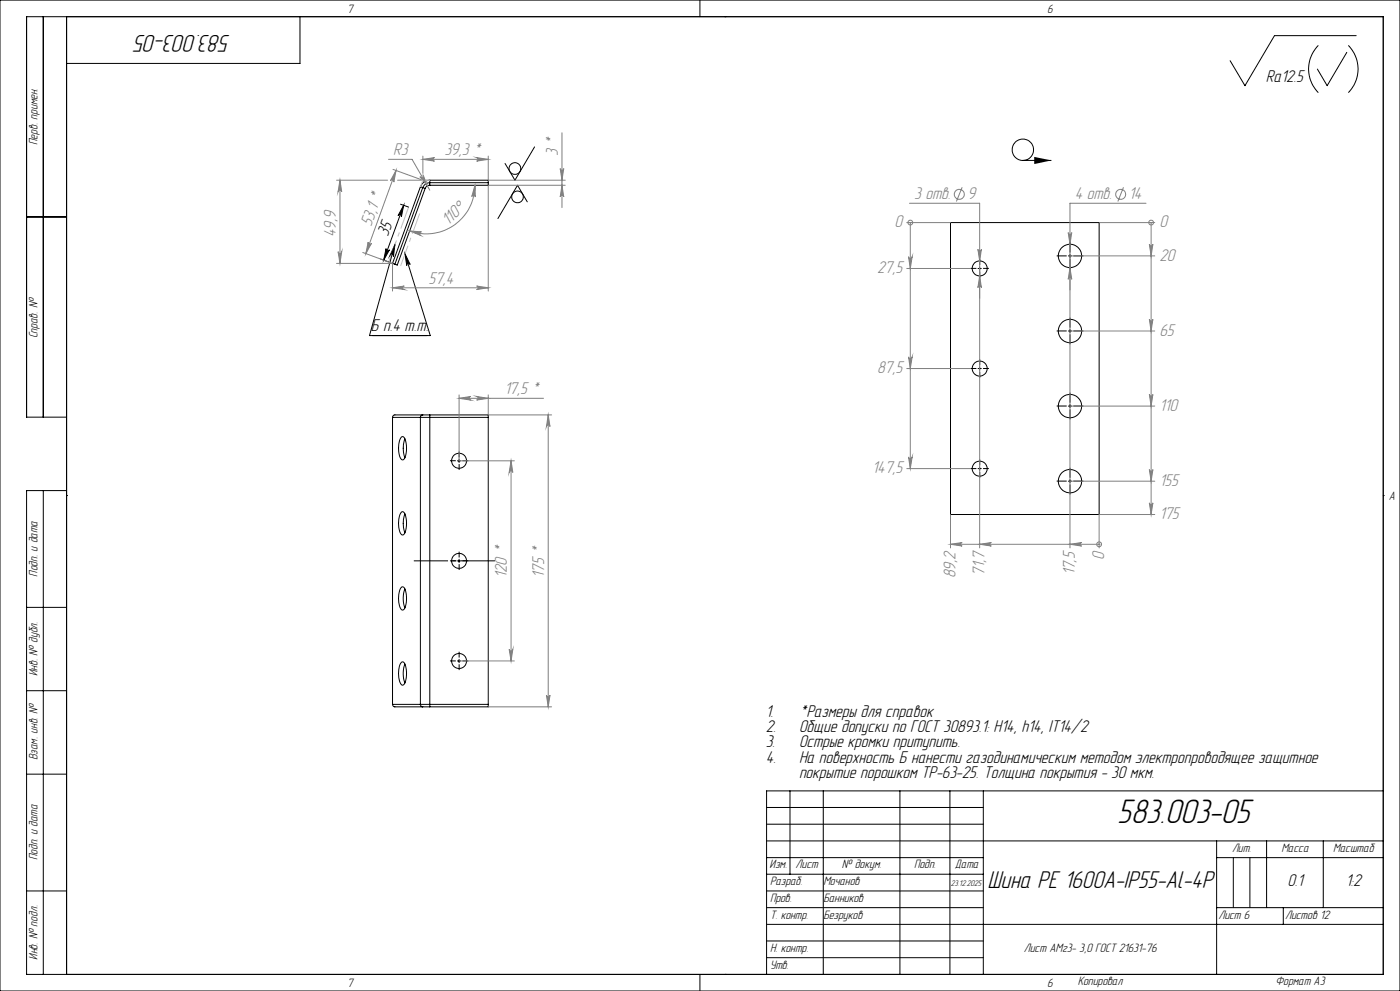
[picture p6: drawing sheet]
<svg xmlns="http://www.w3.org/2000/svg" width="420mm" height="297mm" viewBox="0 0 420 297" stroke-linecap="round" stroke-linejoin="round" font-family="sans-serif">
<g fill="none" stroke="#000" stroke-width=".3">
<path d="M0 0h420v297h-420zM13 5v120M20 5v287M90 5v14h-70M210 0v5M217.5 5h.1M395.5 13.6a10 10 0 0 0 0 14.2M404 15.7l-5.9 10-2.9-5M404.5 13.6a10 10 0 0 1 0 14.2M406.9 10.7h-24.6l-8.8 15-4.5-7.5M126.1 56l.7 .2M126.1 56l-8.3 22.9 .7 .3"/>
<path d="M126.8 56.2l.7 .3M126.8 56.2l-8.3 23M127.5 56.5l-8.3 22.9-.7-.2M128.9 54h17.6v.7M128.9 54v.7M128.9 54.7a2.38 2.38 0 0 0-2.1 1.5M128.9 54.7v.8M128.9 55.5a1.45 1.45 0 0 0-1.4 1M128.9 54a3.1 3.1 0 0 0-2.8 2M128.9 54.7h17.6M146.5 54.7v.8h-17.6M160.4 44l-5.9 10-3-5"/>
<path d="M306.8 48.1h8.6M8 65h12M114.2 77.6l2.4 .9M115.8 74.5a.54 .54 0 0 0 .4 .7 .54 .54 0 0 0 .6-.3l-1.7 3.1zM118.5 73.3l-.5 3.6a.54 .54 0 0 0-.3-.7 .54 .54 0 0 0-.7 .3zM118.5 73.3l-7.7 27.3h18.3l-7.6-24.5M120.2 61.2l2.4 .9M121.1 61.5l-.7 3.5a.53 .53 0 0 0-.3-.7 .53 .53 0 0 0-.7 .3zM121.1 61.5l-6 16.5M121.5 76.1l1.5 3.2a.54 .54 0 0 0-.6-.4 .54 .54 0 0 0-.4 .7zM158.2 60.5l-2.9-5-5.9 10M285.2 66.7h44.5v87.5h-44.5z"/>
<path d="M293.9 80v1M320.5 76.7h1M321 76.2v1M293.4 80.5h1M320.5 99.2h1M321 98.7v1M293.4 110.5h1M293.9 110v.9M20 125h-12v-120h407v287h-407v-145h12M117.8 125.1h8.3M117.8 125.1v86M120.3 131.1l.4-.3a2.49 2.49 0 0 1 1.2 2.7 5.4 5.4 0 0 1-1 4.3 2.02 2.02 0 0 1-1.3-2.3 7 7 0 0 1 .7-4.4z"/>
<path d="M121.5 131.5a8.4 8.4 0 0 0 0 5.7M126.1 125.1h2.8M126.1 125.1v86M126.8 124.4h2.1M126.8 124.4l-.5 .2-.2 .5M126.8 124.4h-8.4l-.4 .2-.2 .5M128.9 124.4h17.6v.7M128.9 124.4v.7M128.9 125.1h17.6M128.9 125.1v86M137.2 138.1h1M137.7 137.6v1"/>
<path d="M146.5 125.1v86M293.9 139.9v1.1M320.5 121.7h1M321 121.2v1M13 147v145M20 148.5h.1M120.3 153.6l.6-.2a5.6 5.6 0 0 1 .9 4.9l-.3 1.4a.76 .76 0 0 1-.8 .6 .76 .76 0 0 1-.7-.8 7.7 7.7 0 0 1 .3-5.9zM121.5 154a8.3 8.3 0 0 0 0 5.7M293.4 140.4h1M320.5 144.2h1M321 143.7v1M415 148.5h.1"/>
<path d="M120.3 176.1l.6-.2a5.5 5.5 0 0 1 .9 4.9l-.3 1.4a.77 .77 0 0 1-.9 .6 .77 .77 0 0 1-.6-.8 7.7 7.7 0 0 1 .3-5.9zM121.5 176.5a8.2 8.2 0 0 0 0 5.7M137.2 168.1h1M137.7 167.6v1M8 182h12M120.3 198.6l.6-.2a6.5 6.5 0 0 1 .7 5.9l-.1 .3a.76 .76 0 0 1-.9 .7 .76 .76 0 0 1-.6-.8 7.7 7.7 0 0 1 .3-5.9zM121.5 199a8.2 8.2 0 0 0 0 5.7M137.2 198.1h1M137.7 197.6v1M8 207h12M117.8 211.1l.2 .5 .4 .2h8.4M117.8 211.1h8.3"/>
<path d="M126.1 211.1h2.8M126.1 211.1l.2 .5 .5 .2M126.8 211.8h2.1M128.9 211.1v.7M128.9 211.1h17.6M146.5 211.1v.7h-17.6M8 232h12M237 237v25M247 237v55M270 237v55M285 237v55M295 237v55"/>
<path d="M415 237h-185v55M230 242h65M230 247h65M230 252h185M230 257h65M365 252v40M365 257h50M370 257v15M375 257v15M380 252v20M397 252v20M8 267h12"/>
<path d="M230 267h65M230 272h65M230 277h185M230 262h65M365 272h50M385 272v5M210 292v5M217.5 292h.1M230 282h65M230 287h65"/>
<circle cx="154.5" cy="50.5" r="1.74"/>
<circle cx="155.2" cy="59" r="1.76"/>
<circle cx="306.9" cy="44.9" r="3.2"/>
<circle cx="321" cy="76.7" r="3.5"/>
<circle cx="293.9" cy="80.4" r="2.26"/>
<circle cx="321" cy="99.2" r="3.5"/>
<circle cx="293.9" cy="110.5" r="2.25"/>
<circle cx="137.7" cy="138.1" r="2.26"/>
<circle cx="321" cy="121.7" r="3.5"/>
<circle cx="293.9" cy="140.5" r="2.26"/>
<circle cx="321" cy="144.2" r="3.5"/>
<circle cx="137.7" cy="168.1" r="2.25"/>
<circle cx="137.7" cy="198.1" r="2.26"/>
</g>
<g fill="none" stroke="#808080" stroke-width=".3">
<path d="M168.6 39.8v22.4M101 54h15.3M102 54l.5 3.5a.55 .55 0 0 0-.5-.5 .55 .55 0 0 0-.6 .5zM102 54v24.9M116.6 47.8h7l5.3 9.2M117.9 50.8l8.9 3.2M118.8 51.1l-.7 3.5a.55 .55 0 0 0-.3-.7 .55 .55 0 0 0-.7 .3zM118.8 51.1l-9.1 24.9M119.3 54h9.6M126 52.9a.55 .55 0 0 0 .7 .2 .55 .55 0 0 0 .2-.7l1.3 3.3zM126.9 47.8l3.5-.6a.53 .53 0 0 0-.5 .6 .53 .53 0 0 0 .5 .5zM126.9 47.8h19.6"/>
<path d="M126.9 46.8v5.1M142.5 55.5l.1 3.6a.53 .53 0 0 0-.5-.6 .53 .53 0 0 0-.6 .4zM142.5 55.5a14.6 14.6 0 0 1-19.6 13.7M143 47.2l3.5 .6-3.5 .5a.53 .53 0 0 0 .5-.5 .53 .53 0 0 0-.5-.6zM146.5 46.8v7.2h23.1M168.1 50.5a.53 .53 0 0 0 .5 .5 .53 .53 0 0 0 .5-.5l-.5 3.5zM168.6 55.5l.5 3.5a.53 .53 0 0 0-.5-.5 .53 .53 0 0 0-.5 .5zM169.6 55.5h-23.1v31.7M288.6 56.1l-1.7 4.3M337 56.1l-1.6 4.3M101 78.9h16.8M101.4 75.4a.55 .55 0 0 0 .6 .6 .55 .55 0 0 0 .5-.6l-.5 3.5z"/>
<path d="M108.8 75.7l9 3.2M110.5 72.6a.53 .53 0 0 0 .3 .6 .53 .53 0 0 0 .6-.3l-1.7 3.1zM117.8 78.9v8.3M122.9 69.2l3.5 .3a.54 .54 0 0 0-.6 .4 .54 .54 0 0 0 .4 .7zM272 66.7h13.2M272.6 76.9a.55 .55 0 0 0 .5 .6 .55 .55 0 0 0 .5-.6l-.5 3.6zM272.8 60.9h21.1v103.3M273.1 66.7h.1M273.1 66.7v73.7M293.4 74.7a.53 .53 0 0 0 .5 .5 .53 .53 0 0 0 .5-.5l-.5 3.5zM320.5 69.7a.53 .53 0 0 0 .5 .5 .53 .53 0 0 0 .5-.5l-.5 3.5zM321 76.7h25.4"/>
<path d="M329.7 66.7h16.7M343.8 60.9h-22.8v103.3M344.8 73.2a.53 .53 0 0 0 .5 .5 .53 .53 0 0 0 .6-.5l-.6 3.5zM345.3 66.7h.1M345.3 66.7v87.5M117.8 86.3l3.5-.6a.53 .53 0 0 0-.6 .6 .53 .53 0 0 0 .6 .5zM117.8 86.3h28.7M143 85.7l3.5 .6-3.5 .5a.53 .53 0 0 0 .5-.5 .53 .53 0 0 0-.5-.6zM272 80.5h19.1M293.9 82.7l.5 3.5a.53 .53 0 0 0-.5-.5 .53 .53 0 0 0-.5 .5zM321 80.2l.5 3.5a.53 .53 0 0 0-.5-.5 .53 .53 0 0 0-.5 .5zM321 99.2h25.4"/>
<path d="M344.8 95.7a.53 .53 0 0 0 .5 .5 .53 .53 0 0 0 .6-.5l-.6 3.5zM137.7 119.4l3.5-.6a.55 .55 0 0 0-.5 .6 .55 .55 0 0 0 .5 .5zM137.7 118.4v19.7h16.6M137.7 119.4h25.4M143 118.8l3.5 .6-3.5 .5a.55 .55 0 0 0 .5-.5 .55 .55 0 0 0-.5-.6zM146.5 118.4v6h19M272 110.5h19.1M272.6 107a.55 .55 0 0 0 .5 .5 .55 .55 0 0 0 .5-.5l-.5 3.5zM344.8 118.2a.53 .53 0 0 0 .5 .5 .53 .53 0 0 0 .6-.5l-.6 3.5zM153.3 138.1l.5 3.5a.55 .55 0 0 0-.5-.5 .55 .55 0 0 0-.5 .5zM153.3 138.1v60M164.5 124.4l.5 3.4a.53 .53 0 0 0-.5-.5 .53 .53 0 0 0-.6 .5z"/>
<path d="M164.5 124.4v87.4M272.6 136.9a.55 .55 0 0 0 .5 .6 .55 .55 0 0 0 .5-.6l-.5 3.5zM321 121.7h25.4M272 140.4h19.1M285.2 154.2v10M321 144.2h25.4M344.8 140.7a.53 .53 0 0 0 .5 .5 .53 .53 0 0 0 .6-.5l-.6 3.5zM344.8 150.7a.53 .53 0 0 0 .5 .5 .53 .53 0 0 0 .6-.5l-.6 3.5zM346.4 154.2h-16.7v10M285.2 163.1l3.4-.5a.53 .53 0 0 0-.5 .5 .53 .53 0 0 0 .5 .6zM285.2 163.1h44.5M293.9 163.1l3.5-.5a.53 .53 0 0 0-.5 .5 .53 .53 0 0 0 .5 .6z"/>
<path d="M321 163.1l3.5-.5a.53 .53 0 0 0-.5 .5 .53 .53 0 0 0 .5 .6zM329.7 163.1h.1M137.7 198.1h16.6M152.8 194.6a.55 .55 0 0 0 .5 .5 .55 .55 0 0 0 .5-.5l-.5 3.5zM146.5 211.8h19M163.9 208.3a.53 .53 0 0 0 .6 .5 .53 .53 0 0 0 .5-.5l-.5 3.5z"/>
<circle cx="287.8" cy="58.2" r="1.51"/>
<circle cx="336.2" cy="58.2" r="1.51"/>
<circle cx="273.1" cy="66.7" r=".72"/>
<circle cx="345.3" cy="66.7" r=".71"/>
<circle cx="329.7" cy="163.1" r=".72"/>
</g>
<g fill="#000">
<path d="M310.3 47l5.1 1.1-5.1 1.1z"/>
<path d="M121.5 76.1l1.5 3.2a.54 .54 0 0 0-.6-.4 .54 .54 0 0 0-.4 .7zM118.5 73.3l-.5 3.6a.54 .54 0 0 0-.3-.7 .54 .54 0 0 0-.7 .3z"/>
</g>
<path d="M124.1 168.1h24.4" fill="none" stroke="#000" stroke-width=".3" stroke-dasharray="15.2 1.3 1.3 1.3" stroke-dashoffset="5" stroke-linecap="butt"/>
<g fill="none" stroke="#000" stroke-width=".3" stroke-dasharray="15.2 1.3 1.3 1.3" stroke-linecap="butt">
<path d="M293.9 79.4v-1.7M320 76.7h-3M321 75.7v-3M321 77.7v3M322 76.7h3M292.9 80.4h-1.7M293.9 81.4v1.8M294.9 80.4h1.8M320 99.2h-3M321 98.2v-3M322 99.2h3M292.9 110.4h-1.7"/>
<path d="M293.9 109.4v-1.7M293.9 111.4v1.8M294.9 110.4h1.8M321 100.2v3M136.7 138.1h-1.7M137.7 137.1v-1.8M137.7 139.1v1.7M138.7 138.1h1.8M293.9 139.4v-1.7M320 121.7h-3M321 120.7v-3M321 122.7v3"/>
<path d="M322 121.7h3M292.9 140.4h-1.7M293.9 141.4v1.8M294.9 140.4h1.8M320 144.2h-3M321 143.2v-3M321 145.2v3M322 144.2h3M136.7 168.1h-1.7M137.7 167.1v-1.8M137.7 169.1v1.7M138.7 168.1h1.8"/>
<path d="M136.7 198.1h-1.7M137.7 197.1v-1.8M137.7 199.1v1.7M138.7 198.1h1.8"/>
</g>
<path d="M116.6 78.5l6-16.5" fill="none" stroke="#c0c0c0" stroke-width=".3" stroke-dasharray="15.2 1.3 1.3 1.3" stroke-dashoffset="8.4" stroke-linecap="butt"/>
<path d="M120.2 79.7l5.7-15.7" fill="none" stroke="#c0c0c0" stroke-width=".3" stroke-dasharray="15.2 1.3 1.3 1.3" stroke-dashoffset="8.8" stroke-linecap="butt"/>
<path d="M126.3 54h2.6M126.9 51.9v2.1M127 53.5l-.9 2.5" fill="none" stroke="#c0c0c0" stroke-width=".3"/>
<g fill="#808080">
<path d="M117.8 86.3l3.5-.6a.53 .53 0 0 0-.6 .6 .53 .53 0 0 0 .6 .5zM143 85.7l3.5 .6-3.5 .5a.53 .53 0 0 0 .5-.5 .53 .53 0 0 0-.5-.6zM126 52.9l2.2 2.8-1.3-3.3a.55 .55 0 0 1-.2 .7 .55 .55 0 0 1-.7-.2zM137.7 119.4l3.5-.6a.55 .55 0 0 0-.5 .6 .55 .55 0 0 0 .5 .5zM143 118.8l3.5 .6-3.5 .5a.55 .55 0 0 0 .5-.5 .55 .55 0 0 0-.5-.6zM321 80.2l-.5 3.5a.53 .53 0 0 1 .5-.5 .53 .53 0 0 1 .5 .5zM320.5 69.7l.5 3.5 .5-3.5a.53 .53 0 0 1-.5 .5 .53 .53 0 0 1-.5-.5zM293.9 82.7l-.5 3.5a.53 .53 0 0 1 .5-.5 .53 .53 0 0 1 .5 .5zM293.4 74.7l.5 3.5 .5-3.5a.53 .53 0 0 1-.5 .5 .53 .53 0 0 1-.5-.5z"/>
<path d="M122.9 69.2l3.5 .3a.54 .54 0 0 0-.6 .4 .54 .54 0 0 0 .4 .7zM142.5 55.5l.1 3.6a.53 .53 0 0 0-.5-.6 .53 .53 0 0 0-.6 .4z"/>
<path d="M101.4 75.4a.55 .55 0 0 0 .6 .6 .55 .55 0 0 0 .5-.6l-.5 3.5zM102 54l.5 3.5a.55 .55 0 0 0-.5-.5 .55 .55 0 0 0-.6 .5zM168.6 55.5l.5 3.5a.53 .53 0 0 0-.5-.5 .53 .53 0 0 0-.5 .5zM168.1 50.5a.53 .53 0 0 0 .5 .5 .53 .53 0 0 0 .5-.5l-.5 3.5zM163.9 208.3a.53 .53 0 0 0 .6 .5 .53 .53 0 0 0 .5-.5l-.5 3.5zM164.5 124.4l.5 3.4a.53 .53 0 0 0-.5-.5 .53 .53 0 0 0-.6 .5z"/>
<path d="M153.3 138.1l.5 3.5a.55 .55 0 0 0-.5-.5 .55 .55 0 0 0-.5 .5zM152.8 194.6a.55 .55 0 0 0 .5 .5 .55 .55 0 0 0 .5-.5l-.5 3.5z"/>
</g>
<path d="M115.8 74.5a.54 .54 0 0 0 .4 .7 .54 .54 0 0 0 .6-.3l-1.7 3.1zM121.1 61.5l-.7 3.5a.53 .53 0 0 0-.3-.7 .53 .53 0 0 0-.7 .3z" fill="#000"/>
<g fill="#808080">
<path d="M126.9 47.8l3.5-.6a.53 .53 0 0 0-.5 .6 .53 .53 0 0 0 .5 .5zM143 47.2l3.5 .6-3.5 .5a.53 .53 0 0 0 .5-.5 .53 .53 0 0 0-.5-.6zM344.8 73.2a.53 .53 0 0 0 .5 .5 .53 .53 0 0 0 .6-.5l-.6 3.5zM344.8 95.7a.53 .53 0 0 0 .5 .5 .53 .53 0 0 0 .6-.5l-.6 3.5zM344.8 118.2a.53 .53 0 0 0 .5 .5 .53 .53 0 0 0 .6-.5l-.6 3.5zM344.8 140.7a.53 .53 0 0 0 .5 .5 .53 .53 0 0 0 .6-.5l-.6 3.5zM344.8 150.7a.53 .53 0 0 0 .5 .5 .53 .53 0 0 0 .6-.5l-.6 3.5zM272.6 76.9a.55 .55 0 0 0 .5 .6 .55 .55 0 0 0 .5-.6l-.5 3.6zM272.6 107a.55 .55 0 0 0 .5 .5 .55 .55 0 0 0 .5-.5l-.5 3.5zM272.6 136.9a.55 .55 0 0 0 .5 .6 .55 .55 0 0 0 .5-.6l-.5 3.5z"/>
<path d="M118.8 51.1l-.7 3.5a.55 .55 0 0 0-.3-.7 .55 .55 0 0 0-.7 .3zM110.5 72.6a.53 .53 0 0 0 .3 .6 .53 .53 0 0 0 .6-.3l-1.7 3.1z"/>
<path d="M321 163.1l3.5-.5a.53 .53 0 0 0-.5 .5 .53 .53 0 0 0 .5 .6zM293.9 163.1l3.5-.5a.53 .53 0 0 0-.5 .5 .53 .53 0 0 0 .5 .6zM285.2 163.1l3.4-.5a.53 .53 0 0 0-.5 .5 .53 .53 0 0 0 .5 .6z"/>
</g>
<text font-size="10.5" x="335.2" y="246.6">583.003-05</text>
<g font-size="7.5">
<text x="69.2" y="10.5" transform="rotate(-180 69.2 10.5)">583.003-05</text>
<text x="296.3" y="266.1">Шина PE 1600А-IP55-Al-4P</text>
</g>
<g font-size="5.3">
<text x="379.8" y="24.4">Ra12.5</text>
<text x="116.3" y="71.1" transform="rotate(-70 116.3 71.1)">35</text>
<text x="111.3" y="99.3">Б п.4 т.т.</text>
<text x="229.7" y="214.8">1.</text>
<text x="239.7" y="214.8">*Размеры для справок</text>
<text x="229.7" y="219.4">2.</text>
<text x="239.7" y="219.4">Общие допуски по ГОСТ 30893.1: H14, h14, IT14/2</text>
<text x="229.7" y="224">3.</text>
<text x="239.7" y="224">Острые кромки притупить.</text>
<text x="229.7" y="228.6">4.</text>
<text x="239.7" y="233.2">покрытие порошком ТР-63-25. Толщина покрытия - 30 мкм.</text>
<text x="239.7" y="228.6">На поверхность Б нанести газодинамическим методом электропроводящее защитное</text>
<text x="386.2" y="265.6">0.1</text>
<text x="403.7" y="265.6">1:2</text>
</g>
<g font-size="5.3" fill="#808080">
<text x="118" y="46.5">R3</text>
<text x="133.3" y="46.5">39,3 *</text>
<text x="167.4" y="46.8" transform="rotate(-90 167.4 46.8)">3 *</text>
<text x="274.2" y="59.7">3 отв.</text>
<text x="290.3" y="59.7">9</text>
<text x="322.4" y="59.7">4 отв.</text>
<text x="338.7" y="59.7">14</text>
<text x="100.8" y="71.1" transform="rotate(-90 100.8 71.1)">49,9</text>
<text x="111.4" y="68" transform="rotate(-70 111.4 68)">53,1 *</text>
<text x="134.4" y="67.7" transform="rotate(-43 134.4 67.7)">110°</text>
<text x="268.4" y="68.1">0</text>
<text x="347.8" y="68.1">0</text>
<text x="263.2" y="81.9">27,5</text>
<text x="347.8" y="78.1">20</text>
<text x="128.5" y="85">57,4</text>
<text x="347.8" y="100.6">65</text>
<text x="263.2" y="111.9">87,5</text>
<text x="151.3" y="118.1">17,5 *</text>
<text x="347.8" y="123.1">110</text>
<text x="261.7" y="141.9">147,5</text>
<text x="347.8" y="145.6">155</text>
<text x="347.8" y="155.6">175</text>
<text x="331.2" y="167.8" transform="rotate(-90 331.2 167.8)">0</text>
<text x="152.1" y="173.2" transform="rotate(-90 152.1 173.2)">120 *</text>
<text x="163.3" y="173.1" transform="rotate(-90 163.3 173.1)">175 *</text>
<text x="286.6" y="173.3" transform="rotate(-90 286.6 173.3)">89,2</text>
<text x="295.4" y="172.6" transform="rotate(-90 295.4 172.6)">71,7</text>
<text x="322.4" y="172.3" transform="rotate(-90 322.4 172.3)">17,5</text>
</g>
<g font-size="3.8">
<text x="104.2" y="3.8">7</text>
<text x="314.2" y="3.8">6</text>
<text x="11.3" y="43.5" transform="rotate(-90 11.3 43.5)">Перв. примен.</text>
<text x="11.3" y="101.4" transform="rotate(-90 11.3 101.4)">Справ. №</text>
<text x="416.6" y="149.8">A</text>
<text x="11.3" y="172.8" transform="rotate(-90 11.3 172.8)">Подп. и дата</text>
<text x="11.3" y="202.7" transform="rotate(-90 11.3 202.7)">Инв. № дубл.</text>
<text x="11.3" y="227.8" transform="rotate(-90 11.3 227.8)">Взам. инв. №</text>
<text x="11.3" y="257.8" transform="rotate(-90 11.3 257.8)">Подп. и дата</text>
<text x="369.6" y="255.3">Лит.</text>
<text x="384.4" y="255.3">Масса</text>
<text x="399.9" y="255.3">Масштаб</text>
<text x="230.9" y="260.3">Изм.</text>
<text x="238.7" y="260.3">Лист</text>
<text x="252.6" y="260.3">№ докум.</text>
<text x="274.2" y="260.3">Подп.</text>
<text x="286.5" y="260.3">Дата</text>
<text x="231" y="265.3">Разраб.</text>
<text x="247" y="265.4">Мочанов</text>
<text x="231" y="275.3">Т. контр.</text>
<text x="231" y="270.3">Пров.</text>
<text x="247" y="275.4">Безруков</text>
<text x="247" y="270.4">Банников</text>
<text x="365.5" y="275.3">Лист 6</text>
<text x="385.5" y="275.3">Листов 12</text>
<text x="11.3" y="287.7" transform="rotate(-90 11.3 287.7)">Инв. № подл.</text>
<text x="231" y="285.3">Н. контр.</text>
<text x="307.2" y="285.4">Лист АМг3- 3,0 ГОСТ 21631-76</text>
<text x="231" y="290.3">Утв.</text>
<text x="104.2" y="295.8">7</text>
<text x="314.2" y="295.8">6</text>
<text x="323.3" y="295.3">Копировал</text>
<text x="382.7" y="295.3">Формат А3</text>
</g>
<text font-size="2.6" x="285.3" y="265.5">23.12.2025</text>
</svg>
